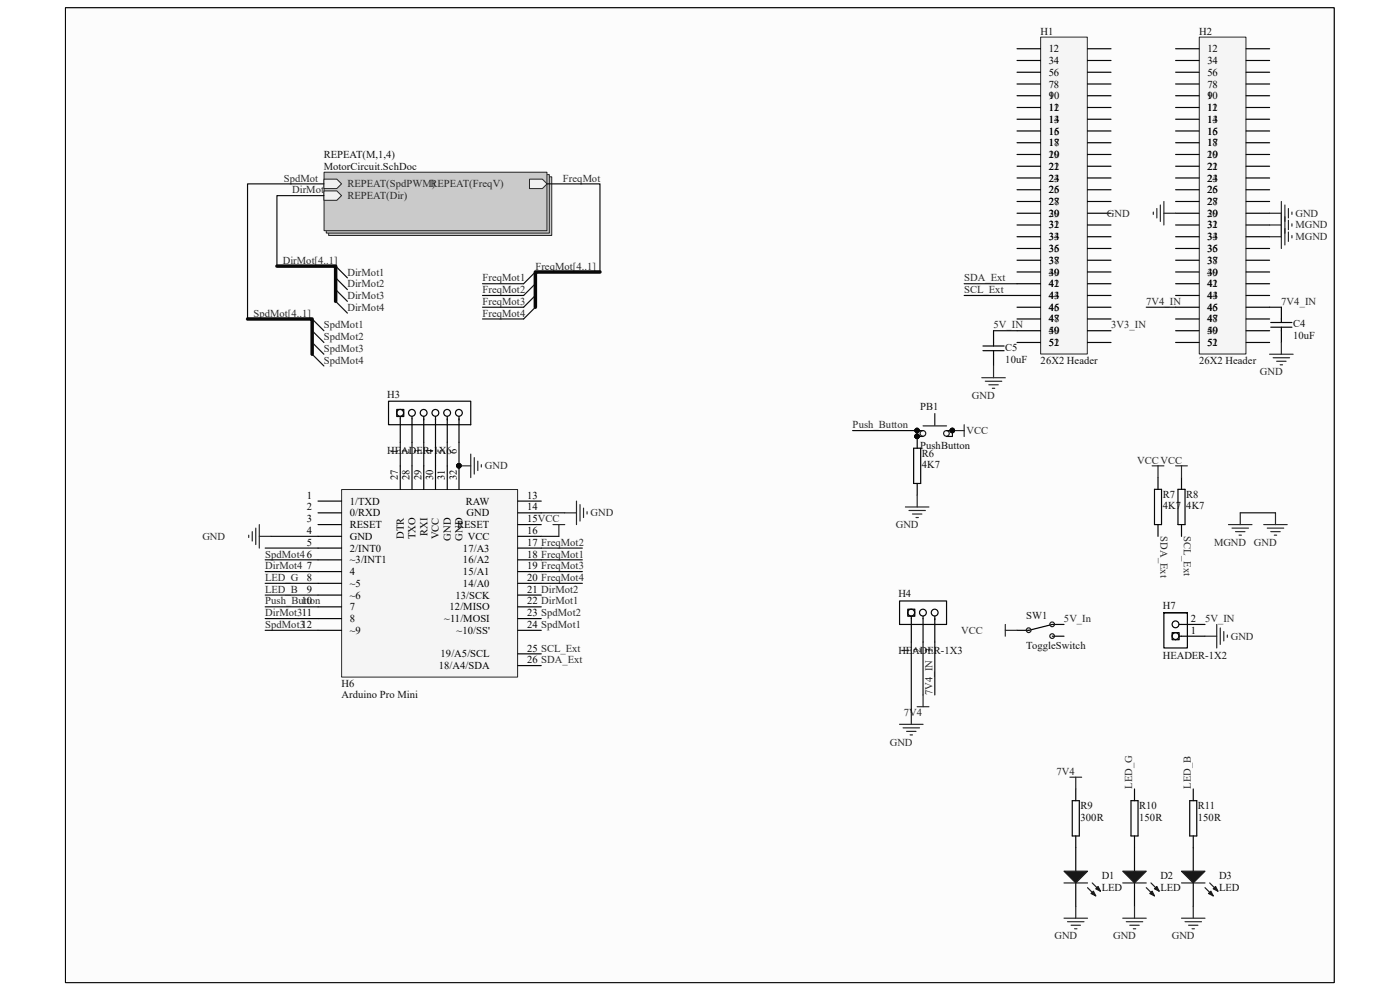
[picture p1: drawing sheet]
<svg xmlns="http://www.w3.org/2000/svg" width="297mm" height="210mm" viewBox="0 0 297 210" stroke-linecap="round" stroke-linejoin="round" font-family="sans-serif">
<path d="M13.9 1.7h269.1v206.7h-269.1z" fill="#fcfcfc"/>
<path d="M13.9 1.7h269.1v206.7h-269.1z" fill="none" stroke="#000" stroke-width=".21"/>
<path d="M13.9 1.7h269.1v206.7h-269.1z" fill="#fcfcfc"/>
<path d="M13.9 1.7h269.1v206.7h-269.1z" fill="none" stroke="#000" stroke-width=".21"/>
<path d="M220.8 7.9h9.9v67.2h-9.9z" fill="#f5f5f5"/>
<path d="M220.8 7.9h9.9v67.2h-9.9z" fill="none" stroke="#262626" stroke-width=".21"/>
<g fill="none" stroke="#000" stroke-width=".25">
<path d="M215.8 10.3h4.9M215.8 12.8h4.9M215.8 15.3h4.9M215.8 17.8h4.9M230.7 10.3h5M230.7 12.8h5M230.7 15.3h5M230.7 17.8h5M215.8 20.3h4.9M215.8 22.8h4.9M215.8 25.3h4.9M215.8 27.8h4.9"/>
<path d="M215.8 30.3h4.9M215.8 32.8h4.9M215.8 35.3h4.9M215.8 37.8h4.9M230.7 20.3h5M230.7 22.8h5M230.7 25.3h5M230.7 27.8h5M230.7 30.3h5M230.7 32.8h5M230.7 35.3h5M230.7 37.8h5"/>
<path d="M215.8 40.3h4.9M215.8 42.7h4.9M215.8 45.2h4.9M215.8 47.7h4.9M215.8 50.2h4.9M215.8 52.7h4.9M215.8 55.2h4.9M215.8 57.7h4.9M230.7 40.3h5M230.7 42.7h5M230.7 45.2h5M230.7 47.7h5"/>
<path d="M230.7 50.2h5M230.7 52.7h5M230.7 55.2h5M230.7 57.7h5M215.8 60.2h4.9M215.8 62.7h4.9M215.8 65.2h4.9M215.8 67.7h4.9M215.8 70.2h4.9M215.8 72.7h4.9M230.7 60.2h5M230.7 62.7h5"/>
<path d="M230.7 65.2h5M230.7 67.7h5M230.7 70.2h5M230.7 72.7h5"/>
</g>
<path d="M254.5 7.9h9.8v67.2h-9.8z" fill="#f5f5f5"/>
<path d="M254.4 7.9h9.9v67.2h-9.9z" fill="none" stroke="#262626" stroke-width=".21"/>
<g fill="none" stroke="#000" stroke-width=".25">
<path d="M249.4 10.3h5M249.4 12.8h5M249.4 15.3h5M249.4 17.8h5M264.4 10.3h4.9M264.4 12.8h4.9M264.4 15.3h4.9M264.4 17.8h4.9M249.4 20.3h5M249.4 22.8h5M249.4 25.3h5M249.4 27.8h5"/>
<path d="M249.4 30.3h5M249.4 32.8h5M249.4 35.3h5M249.4 37.8h5M264.4 20.3h4.9M264.4 22.8h4.9M264.4 25.3h4.9M264.4 27.8h4.9M264.4 30.3h4.9M264.4 32.8h4.9M264.4 35.3h4.9M264.4 37.8h4.9"/>
<path d="M249.4 40.3h5M249.4 42.7h5M249.4 45.2h5M249.4 47.7h5M249.4 50.2h5M249.4 52.7h5M249.4 55.2h5M249.4 57.7h5M264.4 40.3h4.9M264.4 42.7h4.9M264.4 45.2h4.9M264.4 47.7h4.9"/>
<path d="M264.4 50.2h4.9M264.4 52.7h4.9M264.4 55.2h4.9M264.4 57.7h4.9M249.4 60.2h5M249.4 62.7h5M249.4 65.2h5M249.4 67.7h5M249.4 70.2h5M249.4 72.7h5M264.4 60.2h4.9M264.4 62.7h4.9"/>
<path d="M264.4 65.2h4.9M264.4 67.7h4.9M264.4 70.2h4.9M264.4 72.7h4.9"/>
</g>
<path d="M72.5 103.9h37.3v39.7h-37.3z" fill="#f5f5f5"/>
<path d="M72.5 103.8h37.3v39.8h-37.3z" fill="none" stroke="#262626" stroke-width=".21"/>
<g fill="none" stroke="#000" stroke-width=".25">
<path d="M82.4 85.1h17.5v5h-17.5zM84.2 86.9h1.5v1.5h-1.5zM84.9 88.4v5.4M84.9 98.8v5M87.4 88.4v5.4M87.4 98.8v5M89.9 88.4v5.4M89.9 98.8v5M92.4 88.4v5.4M92.4 98.8v5M94.9 88.4v5.4M94.9 98.8v5"/>
<path d="M97.4 88.4v5.4M97.4 98.8v5M67.5 106.3h5M67.5 108.8h5M67.5 111.3h5M67.5 113.8h5M67.5 116.3h5M67.5 118.8h5M109.8 106.3h5M109.8 108.8h5M109.8 111.3h5M109.8 113.8h5"/>
<path d="M109.8 116.3h5M109.8 118.8h5M67.5 121.3h5M67.5 123.7h5M67.5 126.2h5M67.5 128.7h5M67.5 131.2h5M67.5 133.7h5M109.8 121.3h5M109.8 123.7h5M109.8 126.2h5M109.8 128.7h5"/>
<path d="M109.8 131.2h5M109.8 133.7h5M109.8 138.7h5M109.8 141.2h5"/>
<circle cx="84.9" cy="87.6" r=".72"/>
<circle cx="87.4" cy="87.6" r=".72"/>
<circle cx="89.9" cy="87.6" r=".72"/>
<circle cx="92.4" cy="87.6" r=".72"/>
<circle cx="94.9" cy="87.6" r=".72"/>
<circle cx="97.4" cy="87.6" r=".72"/>
</g>
<circle cx="97.4" cy="98.8" r=".47" fill="#0e0e0e" stroke="#0e0e0e" stroke-width=".21"/>
<g fill="none" stroke="#262626" stroke-width=".25">
<path d="M244.7 45v.5M245.4 44.2v2M246.2 43.5v3.5M246.9 45.2h2.5M246.9 42.7v5M269.3 45.2h2.5M269.3 47.7h2.5M269.3 50.2h2.5M271.8 42.7v10M272.6 43.5v8.5M273.3 44.2v2M273.3 46.7v2"/>
<path d="M273.3 49.2v2M274.1 45v.5M274.1 47.5v.5M274.1 50v.5M97.4 98.8h2.5M99.9 96.3v5M100.6 97.1v3.5M101.4 97.8v2M102.1 98.6v.5M260.6 111.3h5M261.4 112h3.5M262.1 112.8h2"/>
<path d="M262.9 113.5h.5M263.1 108.8v2.5M268.1 111.3h5M268.9 112h3.4M269.6 112.8h2M270.3 113.5h.5M270.6 108.8v2.5"/>
</g>
<path d="M69.8 37.5h47.3v12.5h-47.3z" fill="#cacaca"/>
<path d="M69.7 37.5h47.4v12.5h-47.4z" fill="none" stroke="#262626" stroke-width=".21"/>
<path d="M69.3 37.1h47.2v12.3h-47.2z" fill="#cacaca"/>
<path d="M69.2 37h47.3v12.4h-47.3z" fill="none" stroke="#262626" stroke-width=".21"/>
<path d="M68.8 36.6h47.2v12.3h-47.2z" fill="#cacaca"/>
<path d="M68.7 36.5h47.3v12.4h-47.3z" fill="none" stroke="#262626" stroke-width=".21"/>
<path d="M68.7 38h2.8l1 1-1 1h-2.8z" fill-rule="evenodd" fill="#f0f0f0"/>
<path d="M68.7 38h2.8l1 1-1 1h-2.8z" fill="none" stroke="#262626" stroke-width=".21"/>
<path d="M68.7 40.5h2.8l1 1-1 1h-2.8z" fill-rule="evenodd" fill="#f0f0f0"/>
<path d="M68.7 40.5h2.8l1 1-1 1h-2.8z" fill="none" stroke="#262626" stroke-width=".21"/>
<path d="M112.3 38h2.8l1 1-1 1h-2.8z" fill-rule="evenodd" fill="#f0f0f0"/>
<path d="M112.3 38h2.8l1 1-1 1h-2.8z" fill="none" stroke="#262626" stroke-width=".21"/>
<path d="M228.2 179.8v5M228.2 187.3v5" fill="none" stroke="#000" stroke-width=".25"/>
<path d="M225.7 184.8h5l-2.5 2.5z" fill="#1c1c1c"/>
<path d="M225.7 184.8h5l-2.5 2.5zM230.7 188.3l1.8 1.7M231.7 187.3l1.8 1.8" fill="none" stroke="#1c1c1c" stroke-width=".25"/>
<path d="M232 189.1l.5 .9-1-.4z" fill="#1c1c1c"/>
<path d="M232 189.1l.5 .9-1-.4z" fill="none" stroke="#1c1c1c" stroke-width=".25"/>
<path d="M233 188.1l.5 1-1-.5z" fill="#1c1c1c"/>
<path d="M225.7 187.3h5M233 188.1l.5 1-1-.5z" fill="none" stroke="#1c1c1c" stroke-width=".25"/>
<path d="M240.7 179.8v5M240.7 187.3v5" fill="none" stroke="#000" stroke-width=".25"/>
<path d="M238.2 184.8h5l-2.5 2.5z" fill="#1c1c1c"/>
<path d="M238.2 184.8h5l-2.5 2.5zM243.2 188.3l1.7 1.7M244.2 187.3l1.7 1.8" fill="none" stroke="#1c1c1c" stroke-width=".25"/>
<path d="M244.4 189.1l.5 .9-1-.4z" fill="#1c1c1c"/>
<path d="M244.4 189.1l.5 .9-1-.4z" fill="none" stroke="#1c1c1c" stroke-width=".25"/>
<path d="M245.4 188.1l.5 1-1-.5z" fill="#1c1c1c"/>
<path d="M238.2 187.3h5M245.4 188.1l.5 1-1-.5z" fill="none" stroke="#1c1c1c" stroke-width=".25"/>
<path d="M253.1 179.8v5M253.1 187.3v5" fill="none" stroke="#000" stroke-width=".25"/>
<path d="M250.7 184.8h4.9l-2.5 2.5z" fill="#1c1c1c"/>
<path d="M250.7 184.8h4.9l-2.5 2.5zM255.6 188.3l1.8 1.7M256.6 187.3l1.8 1.8" fill="none" stroke="#1c1c1c" stroke-width=".25"/>
<path d="M256.9 189.1l.5 .9-1-.4z" fill="#1c1c1c"/>
<path d="M256.9 189.1l.5 .9-1-.4z" fill="none" stroke="#1c1c1c" stroke-width=".25"/>
<path d="M257.9 188.1l.5 1-1-.5z" fill="#1c1c1c"/>
<g fill="none" stroke="#1c1c1c" stroke-width=".25">
<path d="M195.8 90.3h5M198.3 87.7v2.5M250.7 187.3h4.9M257.9 188.1l.5 1-1-.5z"/>
<circle cx="195.8" cy="91.9" r=".6"/>
<circle cx="200.8" cy="91.9" r=".6"/>
<circle cx="218.2" cy="133.7" r=".5"/>
<circle cx="223.2" cy="134.9" r=".5"/>
<circle cx="223.2" cy="132.4" r=".5"/>
</g>
<g fill="none" stroke="#000" stroke-width=".25">
<path d="M208.5 74.4h4.5M208.5 73.4h4.5M210.8 70.2v3.2M210.8 74.4v3.2M269.6 69.4h4.5M269.6 68.4h4.5M271.8 65.2v3.2M271.8 69.4v3.3M193.8 95.1h1.5v7.5h-1.5zM194.6 91.3h1.2M195.8 92.6h-1.2v2.5M200.8 91.3h1.3"/>
<path d="M200.8 92.6h1.3M194.6 102.6v2.5M244.9 103.8h1.5v7.5h-1.5zM245.7 101.3v2.5M245.7 111.3v2.5M249.9 103.8h1.5v7.5h-1.5zM250.7 101.3v2.5M250.7 111.3v2.5M190.8 127.5h10v5h-10zM192.6 129.2h1.5v1.5h-1.5zM193.3 130.7v5.5M195.8 130.7v5.5"/>
<path d="M198.3 130.7v5.5M223.2 135h2.5M225.7 132.5h-2.5l-4.9 1.2h-2.5M246.9 130h5v7.5h-5v-7.5h5M248.7 134.2h1.5v1.5h-1.5zM250.2 132.5h5.4M250.2 135h5.4M227.5 169.9h1.5v7.4h-1.5zM228.2 167.4v2.5M228.2 177.3v2.5M239.9 169.9h1.5v7.4h-1.5zM240.7 167.4v2.5"/>
<path d="M240.7 177.3v2.5M252.4 169.9h1.5v7.4h-1.5zM253.1 167.4v2.5M253.1 177.3v2.5"/>
<circle cx="193.3" cy="130" r=".72"/>
<circle cx="195.8" cy="130" r=".72"/>
<circle cx="198.3" cy="130" r=".72"/>
<circle cx="249.4" cy="134.9" r=".72"/>
<circle cx="249.4" cy="132.4" r=".72"/>
</g>
<g fill="none" stroke="#262626" stroke-width=".25">
<path d="M210.8 77.6v2.5M269.3 75.1h5M270.1 75.9h3.5M270.8 76.6h2M271.6 77.4h.5M271.8 72.7v2.4M202.1 91.3h2.4M204.5 90.1v2.5M208.3 80.1h5M209 80.9h3.5M209.8 81.6h2M210.5 82.4h.5"/>
<path d="M244.4 98.8h2.5M245.7 98.8v2.5M249.4 98.8h2.5M250.7 98.8v2.5M52.8 113.5v.5M53.5 112.8v2M54.3 112v3.5M55 111.3v5M55 113.8h2.5M117.3 111.3h2.5M118.6 111.3v2.5M119.8 108.8h2.5"/>
<path d="M122.3 106.3v5M123 107v3.5M123.8 107.8v2M124.5 108.5v.5M192.1 107.5h5M192.8 108.3h3.5M193.6 109h2M194.3 109.8h.5M194.6 105.1v2.4M213.3 132.5v2.5M213.3 133.7h2.5M255.6 135h2.5"/>
<path d="M258.1 132.5v5M258.9 133.2v3.5M259.6 134v2M260.4 134.7v.5M190.8 153.7h5M191.6 154.4h3.5M192.3 155.2h2M193.1 155.9h.5M193.3 151.2v2.5M194.6 149.9h2.5M195.8 147.4v2.5M227 164.9h2.5"/>
<path d="M228.2 164.9v2.5M225.7 194.8h5M226.5 195.5h3.5M227.2 196.3h2M228 197h.5M228.2 192.3v2.5M238.2 194.8h5M238.9 195.5h3.5M239.7 196.3h2M240.4 197h.5M240.7 192.3v2.5M250.7 194.8h4.9"/>
<path d="M251.4 195.5h3.5M252.2 196.3h1.9M252.9 197h.5M253.1 192.3v2.5"/>
</g>
<g fill="#0e0e0e" stroke="#0e0e0e" stroke-width=".21">
<circle cx="194.6" cy="91.3" r=".47"/>
<circle cx="202" cy="91.3" r=".47"/>
<circle cx="194.6" cy="92.6" r=".47"/>
<circle cx="97.4" cy="98.8" r=".47"/>
</g>
<g fill="none" stroke="#0e0e0e" stroke-width=".25">
<path d="M68.7 39h-16.2v28.7M116.1 39h11.2v18.7M68.7 41.5h-10v15M71.2 56.5l2.5 2.4M71.2 58.9l2.5 2.5M113.6 57.7l-2.5 2.5h-8.7M66.2 67.7l2.5 2.5M66.2 70.2l2.5 2.5M66.2 72.7l2.5 2.4M66.2 75.1l2.5 2.5M71.2 61.4l2.5 2.5M71.2 63.9l2.5 2.5"/>
<path d="M113.6 65.2l-2.5 2.5h-8.7M113.6 62.7l-2.5 2.5h-8.7M113.6 60.2l-2.5 2.5h-8.7M204.5 60.2h11.3M204.5 62.7h11.3M210.8 70.2h5M243.2 65.2h6.2M269.3 65.2h2.5M84.9 93.8v5M87.4 93.8v5M89.9 93.8v5M92.4 93.8v5"/>
<path d="M94.9 93.8v5M97.4 93.8v5M180.9 91.3h13.7v1.3M202.1 91.3v1.3M56.3 116.3h11.2M56.3 118.8h11.2M57.5 113.8h10M114.8 108.8h5M114.8 113.8h3.8M114.8 116.3h8.7M114.8 118.8h8.7M263.1 108.8h7.5"/>
<path d="M56.3 128.7h11.2M56.3 123.7h11.2M56.3 121.3h11.2M56.3 133.7h11.2M56.3 131.2h11.2M56.3 126.2h11.2M114.8 123.7h8.7M114.8 121.3h8.7M193.3 136.2v15M195.8 136.2v11.2M198.3 136.2v11.2"/>
</g>
<path d="M58.7 56.5h12.5v7.4M127.3 57.7h-13.7v7.5M52.5 67.7h13.7v7.4" fill="none" stroke="#0e0e0e" stroke-width=".75"/>
<g font-size="2.2" fill="#0e0e0e">
<text x="220.8" y="7.4">H1</text>
<text x="254.4" y="7.4">H2</text>
<text x="68.7" y="33.5">REPEAT(M,1,4)</text>
<text x="68.7" y="36">MotorCircuit.SchDoc</text>
<text x="274.3" y="69.4">C4</text>
<text x="274.3" y="71.9">10uF</text>
<text x="213.3" y="74.4">C5</text>
<text x="213.3" y="76.9">10uF</text>
<text x="220.8" y="77.1">26X2 Header</text>
<text x="254.4" y="77.1">26X2 Header</text>
<text x="82.2" y="84.4">H3</text>
<text x="195.2" y="87">PB1</text>
<text x="195.2" y="95.3">PushButton</text>
<text x="82.2" y="96.4">HEADER-1X6</text>
<text x="195.6" y="96.9">R6</text>
<text x="195.6" y="99.3">4K7</text>
<text x="246.7" y="105.6">R7</text>
<text x="251.7" y="105.6">R8</text>
<text x="246.7" y="108.1">4K7</text>
<text x="251.7" y="108.1">4K7</text>
<text x="190.6" y="126.7">H4</text>
<text x="217.7" y="131.2">SW1</text>
<text x="246.7" y="129.2">H7</text>
<text x="217.7" y="137.7">ToggleSwitch</text>
<text x="190.6" y="138.7">HEADER-1X3</text>
<text x="246.7" y="139.7">HEADER-1X2</text>
<text x="72.5" y="145.7">H6</text>
<text x="72.5" y="148.2">Arduino Pro Mini</text>
<text x="229.2" y="171.6">R9</text>
<text x="241.7" y="171.6">R10</text>
<text x="254.1" y="171.6">R11</text>
<text x="229.2" y="174.1">300R</text>
<text x="241.7" y="174.1">150R</text>
<text x="254.1" y="174.1">150R</text>
<text x="233.7" y="186.6">D1</text>
<text x="233.7" y="189.1">LED</text>
<text x="246.2" y="186.6">D2</text>
<text x="246.2" y="189.1">LED</text>
<text x="258.6" y="186.6">D3</text>
<text x="258.6" y="189.1">LED</text>
</g>
<g font-size="2.2">
<text x="222.5" y="11.1">12</text>
<text x="256.2" y="11.1">12</text>
<text x="222.5" y="13.6">34</text>
<text x="222.5" y="16.1">56</text>
<text x="256.2" y="13.6">34</text>
<text x="256.2" y="16.1">56</text>
<text x="222.5" y="18.6">78</text>
<text x="222.5" y="21.1">9</text>
<text x="222.5" y="21.1">10</text>
<text x="222.5" y="23.6">11</text>
<text x="223.6" y="23.6">2</text>
<text x="256.1" y="21.1">10</text>
<text x="256.1" y="23.6">12</text>
<text x="256.2" y="18.6">78</text>
<text x="256.2" y="21.1">9</text>
<text x="257.2" y="23.6">1</text>
<text x="222.5" y="26">13</text>
<text x="222.5" y="28.5">15</text>
<text x="223.6" y="26">4</text>
<text x="223.6" y="28.5">6</text>
<text x="256.1" y="26">14</text>
<text x="256.1" y="28.5">16</text>
<text x="257.3" y="26">3</text>
<text x="257.3" y="28.5">5</text>
<text x="222.5" y="31">17</text>
<text x="222.5" y="33.5">19</text>
<text x="222.5" y="33.5">20</text>
<text x="223.6" y="31">8</text>
<text x="256.1" y="31">18</text>
<text x="256.1" y="33.5">20</text>
<text x="256.2" y="33.5">19</text>
<text x="257.3" y="31">7</text>
<text x="222.5" y="36">21</text>
<text x="222.5" y="38.5">23</text>
<text x="222.5" y="41">25</text>
<text x="223.6" y="36">2</text>
<text x="223.6" y="38.5">4</text>
<text x="223.6" y="41">6</text>
<text x="256.1" y="36">22</text>
<text x="256.1" y="38.5">24</text>
<text x="256.1" y="41">26</text>
<text x="257.3" y="36">1</text>
<text x="257.3" y="38.5">3</text>
<text x="257.3" y="41">5</text>
<text x="222.5" y="43.5">27</text>
<text x="222.5" y="46">29</text>
<text x="222.5" y="46">30</text>
<text x="223.6" y="43.5">8</text>
<text x="256.1" y="43.5">28</text>
<text x="256.1" y="46">30</text>
<text x="256.2" y="46">29</text>
<text x="257.3" y="43.5">7</text>
<text x="222.5" y="48.5">31</text>
<text x="222.5" y="51">33</text>
<text x="222.5" y="53.5">35</text>
<text x="223.6" y="48.5">2</text>
<text x="223.6" y="51">4</text>
<text x="223.6" y="53.5">6</text>
<text x="256.1" y="48.5">32</text>
<text x="256.1" y="51">34</text>
<text x="256.1" y="53.5">36</text>
<text x="257.3" y="48.5">1</text>
<text x="257.3" y="51">3</text>
<text x="257.3" y="53.5">5</text>
<text x="222.5" y="56">37</text>
<text x="222.5" y="58.5">39</text>
<text x="222.5" y="58.5">40</text>
<text x="223.6" y="56">8</text>
<text x="256.1" y="56">38</text>
<text x="256.1" y="58.5">40</text>
<text x="256.2" y="58.5">39</text>
<text x="257.3" y="56">7</text>
<text x="222.5" y="61">41</text>
<text x="222.5" y="63.5">43</text>
<text x="222.5" y="65.9">45</text>
<text x="223.6" y="61">2</text>
<text x="223.6" y="63.5">4</text>
<text x="223.6" y="65.9">6</text>
<text x="256.1" y="61">42</text>
<text x="256.1" y="63.5">44</text>
<text x="256.1" y="65.9">46</text>
<text x="257.3" y="61">1</text>
<text x="257.3" y="63.5">3</text>
<text x="257.3" y="65.9">5</text>
<text x="222.5" y="68.4">47</text>
<text x="222.5" y="70.9">49</text>
<text x="222.5" y="70.9">50</text>
<text x="223.6" y="68.4">8</text>
<text x="256.1" y="68.4">48</text>
<text x="256.1" y="70.9">50</text>
<text x="256.2" y="70.9">49</text>
<text x="257.3" y="68.4">7</text>
<text x="222.5" y="73.4">51</text>
<text x="223.6" y="73.4">2</text>
<text x="256.1" y="73.4">52</text>
<text x="257.3" y="73.4">1</text>
<text x="84.4" y="101.8" transform="rotate(-90 84.4 101.8)">27</text>
<text x="84.4" y="96.2" transform="rotate(-90 84.4 96.2)">1</text>
<text x="86.9" y="101.8" transform="rotate(-90 86.9 101.8)">28</text>
<text x="86.9" y="96.2" transform="rotate(-90 86.9 96.2)">2</text>
<text x="89.4" y="101.8" transform="rotate(-90 89.4 101.8)">29</text>
<text x="89.4" y="96.2" transform="rotate(-90 89.4 96.2)">3</text>
<text x="91.9" y="101.8" transform="rotate(-90 91.9 101.8)">30</text>
<text x="91.9" y="96.2" transform="rotate(-90 91.9 96.2)">4</text>
<text x="94.4" y="101.8" transform="rotate(-90 94.4 101.8)">31</text>
<text x="94.4" y="96.2" transform="rotate(-90 94.4 96.2)">5</text>
<text x="96.9" y="101.8" transform="rotate(-90 96.9 101.8)">32</text>
<text x="96.9" y="96.2" transform="rotate(-90 96.9 96.2)">6</text>
<text x="65.1" y="105.8">1</text>
<text x="74.2" y="107.1">1/TXD</text>
<text x="98.8" y="107.1">RAW</text>
<text x="111.8" y="105.8">13</text>
<text x="65.1" y="108.3">2</text>
<text x="65.1" y="110.8">3</text>
<text x="65.1" y="113.3">4</text>
<text x="74.2" y="109.6">0/RXD</text>
<text x="74.2" y="112.1">RESET</text>
<text x="90.7" y="113.7" transform="rotate(-90 90.7 113.7)">RXI</text>
<text x="97" y="112.1">RESET</text>
<text x="99" y="109.6">GND</text>
<text x="111.8" y="108.3">14</text>
<text x="111.8" y="110.8">15VCC</text>
<text x="111.8" y="113.3">16</text>
<text x="65.1" y="115.8">5</text>
<text x="65.1" y="118.3">6</text>
<text x="74.2" y="114.6">GND</text>
<text x="74.2" y="117">2/INT0</text>
<text x="74.2" y="119.5">~3/INT1</text>
<text x="85.7" y="114.3" transform="rotate(-90 85.7 114.3)">DTR</text>
<text x="88.2" y="114.4" transform="rotate(-90 88.2 114.4)">TXO</text>
<text x="93.1" y="114.4" transform="rotate(-90 93.1 114.4)">VCC</text>
<text x="95.6" y="114.7" transform="rotate(-90 95.6 114.7)">GND</text>
<text x="98.1" y="114.7" transform="rotate(-90 98.1 114.7)">GND</text>
<text x="98.2" y="117">17/A3</text>
<text x="98.2" y="119.5">16/A2</text>
<text x="99.2" y="114.6">VCC</text>
<text x="111.8" y="115.8">17 FreqMot2</text>
<text x="111.8" y="118.3">18 FreqMot1</text>
<text x="65.1" y="120.8">7</text>
<text x="65.1" y="123.3">8</text>
<text x="65.1" y="125.8">9</text>
<text x="74.2" y="122">4</text>
<text x="74.2" y="124.5">~5</text>
<text x="98.2" y="122">15/A1</text>
<text x="98.2" y="124.5">14/A0</text>
<text x="111.8" y="120.8">19 FreqMot3</text>
<text x="111.8" y="123.3">20 FreqMot4</text>
<text x="111.8" y="125.8">21 DirMot2</text>
<text x="64" y="128.2">10</text>
<text x="74.2" y="127">~6</text>
<text x="74.2" y="129.5">7</text>
<text x="74.2" y="132">8</text>
<text x="94.2" y="132">~11/MOSI</text>
<text x="95.4" y="129.5">12/MISO</text>
<text x="96.6" y="127">13/SCK</text>
<text x="111.8" y="128.2">22 DirMot1</text>
<text x="111.8" y="130.7">23 SpdMot2</text>
<text x="252.6" y="132">2</text>
<text x="74.2" y="134.5">~9</text>
<text x="96.9" y="134.5">~10/SS'</text>
<text x="111.8" y="133.2">24 SpdMot1</text>
<text x="252.6" y="134.5">1</text>
<text x="93.1" y="141.9">18/A4/SDA</text>
<text x="93.5" y="139.4">19/A5/SCL</text>
<text x="111.8" y="138.2">25 SCL_Ext</text>
<text x="111.8" y="140.7">26 SDA_Ext</text>
<text x="192.8" y="138.6" transform="rotate(-90 192.8 138.6)">1</text>
<text x="195.3" y="138.6" transform="rotate(-90 195.3 138.6)">2</text>
</g>
<g font-size="2.2" fill="#262626">
<text x="60.2" y="38.5">SpdMot</text>
<text x="62" y="41">DirMot</text>
<text x="73.7" y="39.8">REPEAT(SpdPWM)</text>
<text x="91.4" y="39.8">REPEAT(FreqV)</text>
<text x="119.4" y="38.5">FreqMot</text>
<text x="73.7" y="42.2">REPEAT(Dir)</text>
<text x="234.8" y="46">GND</text>
<text x="274.8" y="46">GND</text>
<text x="274.8" y="48.5">MGND</text>
<text x="274.8" y="51">MGND</text>
<text x="60" y="56">DirMot[4..1]</text>
<text x="73.7" y="58.5">DirMot1</text>
<text x="102.4" y="59.7">FreqMot1</text>
<text x="113.6" y="57.2">FreqMot[4..1]</text>
<text x="204.6" y="59.7">SDA_Ext</text>
<text x="73.7" y="61">DirMot2</text>
<text x="73.7" y="63.5">DirMot3</text>
<text x="73.7" y="65.9">DirMot4</text>
<text x="102.4" y="64.7">FreqMot3</text>
<text x="102.4" y="62.2">FreqMot2</text>
<text x="204.6" y="62.2">SCL_Ext</text>
<text x="243.2" y="64.7">7V4_IN</text>
<text x="271.8" y="64.7">7V4_IN</text>
<text x="53.8" y="67.2">SpdMot[4..1]</text>
<text x="68.7" y="69.7">SpdMot1</text>
<text x="102.4" y="67.2">FreqMot4</text>
<text x="210.8" y="69.7">5V_IN</text>
<text x="235.7" y="69.7">3V3_IN</text>
<text x="68.7" y="72.2">SpdMot2</text>
<text x="68.7" y="74.7">SpdMot3</text>
<text x="68.7" y="77.1">SpdMot4</text>
<text x="267.3" y="79.6">GND</text>
<text x="206.2" y="84.6">GND</text>
<text x="180.9" y="90.8">Push_Button</text>
<text x="205.1" y="92.1">VCC</text>
<text x="102.9" y="99.6">GND</text>
<text x="241.3" y="98.3">VCCVCC</text>
<text x="125.3" y="109.6">GND</text>
<text x="190" y="112.1">GND</text>
<text x="246.2" y="113.8" transform="rotate(90 246.2 113.8)">SDA_Ext</text>
<text x="251.2" y="113.8" transform="rotate(90 251.2 113.8)">SCL_Ext</text>
<text x="42.9" y="114.6">GND</text>
<text x="56.3" y="118.3">SpdMot4</text>
<text x="257.6" y="115.8">MGND</text>
<text x="266" y="115.8">GND</text>
<text x="56.3" y="120.8">DirMot4</text>
<text x="56.3" y="123.3">LED_G</text>
<text x="56.3" y="125.8">LED_B</text>
<text x="56.3" y="130.7">DirMot311</text>
<text x="56.3" y="128.2">Push_Button</text>
<text x="225.7" y="132">5V_In</text>
<text x="255.7" y="132">5V_IN</text>
<text x="56.3" y="133.2">SpdMot312</text>
<text x="203.9" y="134.5">VCC</text>
<text x="261.1" y="135.7">GND</text>
<text x="197.8" y="147.4" transform="rotate(-90 197.8 147.4)">7V4_IN 3</text>
<text x="191.8" y="151.9">7V4</text>
<text x="188.8" y="158.2">GND</text>
<text x="224.2" y="164.4">7V4</text>
<text x="240.2" y="167.4" transform="rotate(-90 240.2 167.4)">LED_G</text>
<text x="252.6" y="167.4" transform="rotate(-90 252.6 167.4)">LED_B</text>
<text x="223.7" y="199.3">GND</text>
<text x="236.1" y="199.3">GND</text>
<text x="248.6" y="199.3">GND</text>
</g>
</svg>
